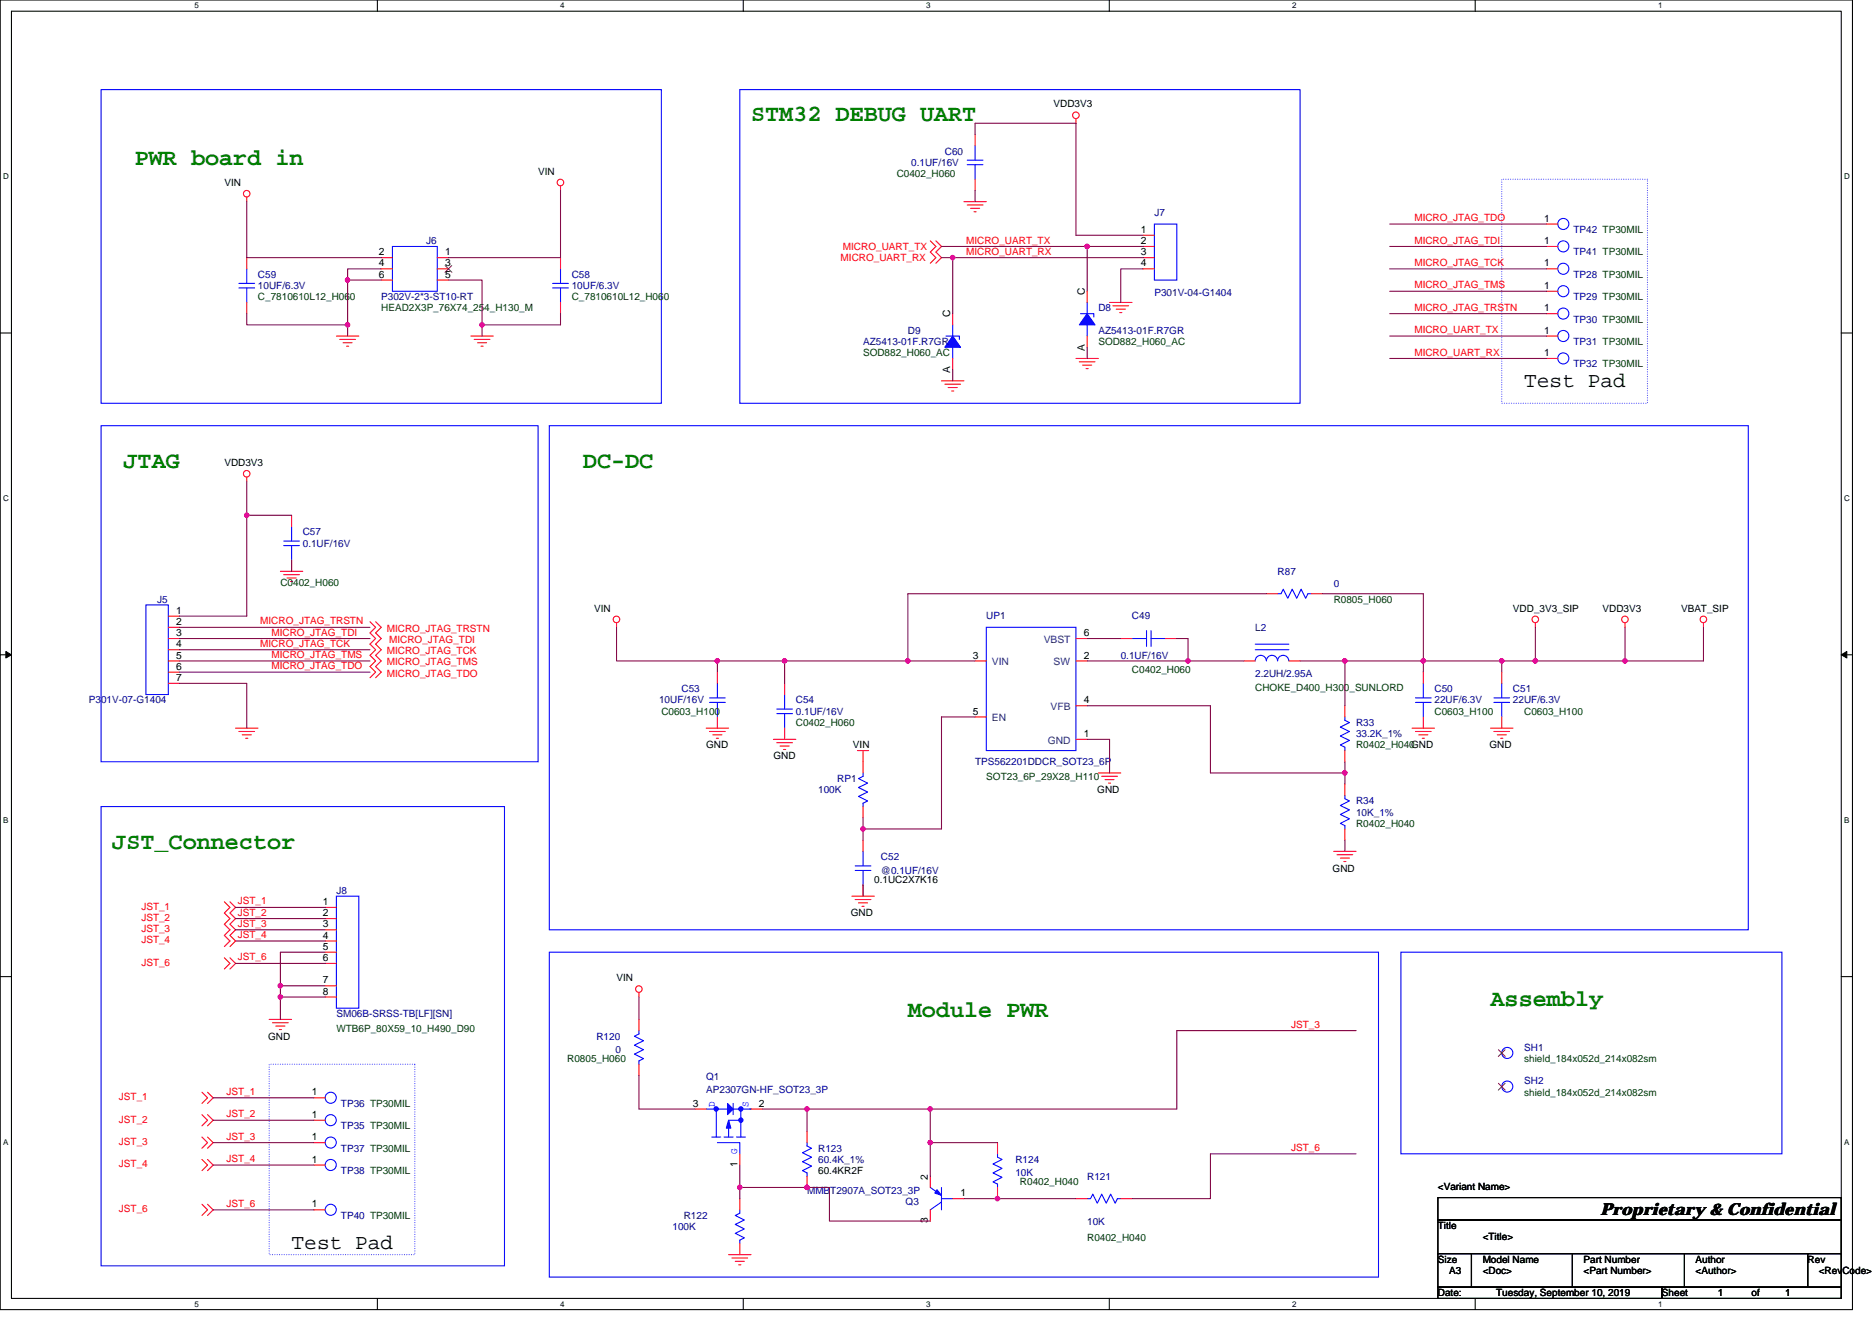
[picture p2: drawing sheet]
<svg xmlns="http://www.w3.org/2000/svg" width="297mm" height="210mm" viewBox="0 0 297 210" stroke-linecap="round" stroke-linejoin="round" font-family="sans-serif">
<path d="M0 0h293.9v207.9h-293.9zM1.8 1.8h290.4v204.3h-290.4z" fill="none" stroke="#000" stroke-width=".17"/>
<g fill="#fff">
<path d="M30.8 .2h.7v1.4h-.7z"/>
<path d="M30.8 206.3h.7v1.4h-.7z"/>
</g>
<path d="M59.9 0v1.8M59.9 206.1v1.8" fill="none" stroke="#000" stroke-width=".17"/>
<g fill="#fff">
<path d="M88.9 .2h.7v1.4h-.7z"/>
<path d="M88.9 206.3h.7v1.4h-.7z"/>
</g>
<path d="M117.9 0v1.8M117.9 206.1v1.8" fill="none" stroke="#000" stroke-width=".17"/>
<g fill="#fff">
<path d="M147 .2h.7v1.4h-.7z"/>
<path d="M147 206.3h.7v1.4h-.7z"/>
</g>
<path d="M176 0v1.8M176 206.1v1.8" fill="none" stroke="#000" stroke-width=".17"/>
<g fill="#fff">
<path d="M205 .2h.7v1.4h-.7z"/>
<path d="M205 206.3h.7v1.4h-.7z"/>
</g>
<path d="M234.1 0v1.8M234.1 206.1v1.8" fill="none" stroke="#000" stroke-width=".17"/>
<g fill="#fff">
<path d="M263.1 .2h.7v1.4h-.7z"/>
<path d="M263.1 206.3h.7v1.4h-.7z"/>
<path d="M.5 27.3h.9v1.4h-.9z"/>
<path d="M292.6 27.3h.9v1.4h-.9z"/>
<path d="M.5 78.4h.9v1.4h-.9z"/>
<path d="M292.6 78.4h.9v1.4h-.9z"/>
</g>
<path d="M0 52.9h1.8M292.2 52.9h1.7" fill="none" stroke="#000" stroke-width=".17"/>
<g fill="#fff">
<path d="M.5 129.5h.8v1.4h-.8z"/>
<path d="M292.6 129.5h.9v1.4h-.9z"/>
</g>
<path d="M0 103.9h1.8M292.2 103.9h1.7" fill="none" stroke="#000" stroke-width=".17"/>
<path d="M.9 103.4l.9 .5-.9 .5zM292.2 103.9l.8-.5v1z" fill="#000" stroke="#000" stroke-width=".16"/>
<g fill="#fff">
<path d="M.5 180.5h.8v1.4h-.8z"/>
<path d="M292.6 180.5h.9v1.4h-.9z"/>
</g>
<path d="M0 155h1.8M292.2 155h1.7M228.2 190.1h64v3.5h-64zM228.2 193.6h64v5.4h-64zM228.2 199h5.3v5.3h-5.3zM233.5 199h53.3v5.3h-53.3zM249.5 199v5.3M267.3 199v5.3M286.8 199h5.4v5.3h-5.4zM228.2 204.3h35.5v1.8h-35.5zM263.7 204.3h28.5v1.8h-28.5z" fill="none" stroke="#000" stroke-width=".17"/>
<g fill="none" stroke="#00f" stroke-width=".17">
<path d="M16 14.2h88.9v49.8h-88.9zM117.4 14.2h88.9v49.8h-88.9zM62.3 39.1h7.1v7.1h-7.1zM153.5 26.1h2.5M153.5 25.4h2.5M154.7 23.1v2.3M154.7 26.1v2.3M183.2 35.6h3.5v8.8h-3.5zM37.9 45.7h2.5M37.9 45h2.5M39.2 42.7v2.3M39.2 45.7v2.3"/>
<path d="M87.7 45.7h2.5M87.7 45h2.5M88.9 42.7v2.3M88.9 45.7v2.3M150.1 53.3h2.1v.6M151.2 55.1v1.8M151.2 51.6v1.7M171.4 49.8h2.2v.5M172.5 51.6v1.7M172.5 48v1.8M16 67.6h69.4v53.3h-69.4zM87.2 67.6h190.2v80h-190.2z"/>
<path d="M23.2 96h3.5v14.2h-3.5zM45 86.6h2.5M45 85.9h2.5M46.3 83.6v2.3M46.3 86.6v2.3M156.5 99.6h14.2v19.5h-14.2zM202.7 94.2h.6l.3-.7 .7 1.5 .7-1.5 .8 1.5 .7-1.5 .7 1.5 .3-.8h.6M112.6 111.5h2.5M112.6 110.8h2.5M113.8 108.5v2.3M113.8 111.5v2.3M123.3 113.3h2.4"/>
<path d="M123.3 112.5h2.4M124.5 110.2v2.3M124.5 113.3v2.3M179.6 101.3h2.3M181.9 100.1v2.5M182.6 100.1v2.5M182.6 101.3h2.4M199.2 102.2h5.3M199.2 103.1h5.3M200.9 104.9a.88 .88 0 0 0-.8-.9 .88 .88 0 0 0-.9 .9M202.7 104.9a.88 .88 0 0 0-.9-.9 .88 .88 0 0 0-.8 .9M204.5 104.9a.88 .88 0 0 0-.9-.9 .88 .88 0 0 0-.9 .9"/>
<path d="M213.4 113.8v.5l.7 .4-1.4 .7 1.4 .7-1.4 .7 1.4 .7-1.4 .7 .7 .4v.5M224.6 111.5h2.5M224.6 110.8h2.5M225.8 108.5v2.3M225.8 111.5v2.3M237 111.5h2.5M237 110.8h2.5M238.3 108.5v2.3M238.3 111.5v2.3M16 128h64v72.9h-64zM135.7 137.4h2.5M135.7 138.2h2.5"/>
<path d="M136.9 138.2v2.3M136.9 135.1v2.3M136.9 122.7v.5l-.7 .4 1.5 .7-1.5 .7 1.5 .7-1.5 .7 1.5 .7-.8 .4v.5M213.4 126.2v.6l.7 .3-1.4 .7 1.4 .7-1.4 .8 1.4 .7-1.4 .7 .7 .3v.6M53.4 142.2h3.5v17.8h-3.5zM87.2 151.1h131.5v51.6h-131.5zM222.3 151.1h60.4v32h-60.4zM101.4 163.6v.5l-.7 .4 1.4 .7-1.4 .7 1.4 .7-1.4 .7 1.4 .7-.7 .4v.5M112.1 176h1.6M115.4 176h-1.7v4.5M115.6 176h2v4.5M116.3 175.1v1.8"/>
<path d="M117.6 177.8h-2v2.7M119 176h.2h-1.6M112.9 180.5h1.5M113.8 181.4h3.6v1.7M114.9 180.5h1.4M116.9 180.5h1.4M117.4 192v.6l-.7 .3 1.4 .7-1.4 .7 1.4 .8-1.4 .6 1.4 .8-.7 .3v.6M128.1 181.4v.5l.7 .3-1.5 .8 1.5 .7-1.5 .7 1.5 .7-1.5 .7 .8 .4v.5M147.6 188.5l1.8 1.2M149.4 190.8l-1.8 1.2M149.4 188.5v3.5M149.4 190.2h1.8"/>
<path d="M158.3 183.1v.6l.7 .3-1.4 .7 1.4 .7-1.4 .8 1.4 .7-1.4 .7 .7 .3v.6M172.5 190.2h.5l.4-.7 .7 1.5 .7-1.5 .7 1.5 .7-1.5 .8 1.5 .3-.8h.5"/>
<circle cx="248.1" cy="39.1" r=".88"/>
<circle cx="248.1" cy="35.5" r=".88"/>
<circle cx="248.1" cy="53.3" r=".88"/>
<circle cx="248.1" cy="42.7" r=".88"/>
<circle cx="248.1" cy="56.9" r=".88"/>
<circle cx="248.1" cy="49.8" r=".88"/>
<circle cx="248.1" cy="46.2" r=".88"/>
<circle cx="52.5" cy="174.2" r=".88"/>
<circle cx="52.5" cy="177.8" r=".88"/>
<circle cx="239.2" cy="172.5" r=".88"/>
<circle cx="239.2" cy="167.1" r=".88"/>
<circle cx="52.5" cy="184.9" r=".88"/>
<circle cx="52.5" cy="192" r=".88"/>
<circle cx="52.5" cy="181.3" r=".88"/>
</g>
<path d="M238.3 28.4h23.1v35.6h-23.1zM42.7 168.9h23.1v30.2h-23.1z" fill="none" stroke="#8000ff" stroke-width=".17" stroke-dasharray="0 .3"/>
<g fill="none" stroke="#f00" stroke-width=".17">
<path d="M170.7 18.8v.8M39.2 31.3v.7M88.9 29.5v.7M147.6 38.2l.9 .9-.9 .9 .9 .9-.9 .9M148.5 38.2l.9 .9-.9 .9 .9 .9-.9 .9M152.9 32h3.6M153.5 32.5h2.5M154 33.1h1.4M154.6 33.6h.3M154.7 21.3v1.8M154.7 28.4v1.8M181.4 37.3h1.8"/>
<path d="M181.4 39.1h1.8M245.4 35.6h1.8M245.4 39.1h1.8M39.2 40.9v1.8M39.2 48v1.8M53.4 53.3h3.5M53.9 53.9h2.5M54.4 54.4h1.5M55 54.9h.3M60.5 40.9h1.8M60.5 42.7h1.8M60.5 44.4h1.8"/>
<path d="M69.4 40.9h1.8M69.4 42.7h1.8M69.4 44.4h1.8M74.7 53.3h3.6M75.2 53.9h2.5M75.8 54.4h1.4M76.3 54.9h.4M88.9 40.9v1.8M88.9 48v1.8M151.2 56.9v1.8M151.2 49.8v1.8M170.7 56.9h3.6"/>
<path d="M171.3 57.4h2.5M171.8 58h1.4M172.3 58.5h.4M172.5 53.3v1.8M172.5 46.2v1.8M176.1 48h3.5M176.6 48.5h2.5M177.1 49.1h1.5M177.7 49.6h.3M181.4 40.9h1.8M181.4 42.7h1.8M245.4 56.9h1.8"/>
<path d="M245.4 46.2h1.8M245.4 42.7h1.8M245.4 49.8h1.8M245.4 53.3h1.8M39.2 75.7v.8M149.4 60.5h3.5M149.9 61h2.5M150.4 61.5h1.5M151 62.1h.3M26.7 97.8h1.8M26.7 99.6h1.8M44.5 90.7h3.5"/>
<path d="M45 91.2h2.5M45.5 91.7h1.5M46.1 92.3h.3M46.3 81.8v1.8M46.3 88.9v1.8M58.7 98.7l.9 .9-.9 .9 .9 .8-.9 .9 .9 .9-.9 .9 .9 .9-.9 .9 .9 .9-.9 .9M59.6 98.7l.9 .9-.9 .9 .9 .8-.9 .9 .9 .9-.9 .9 .9 .9-.9 .9 .9 .9-.9 .9M97.8 98.8v.8M201 94.2h1.7M208.1 94.2h1.7M243.6 98.8v.8M257.8 98.8v.8"/>
<path d="M270.3 98.8v.8M26.7 101.3h1.8M26.7 103.1h1.8M26.7 104.9h1.8M26.7 106.7h1.8M26.7 108.5h1.8M37.4 115.6h3.5M37.9 116.1h2.5M38.4 116.6h1.5M39 117.2h.3M112.1 115.6h3.5M112.6 116.1h2.5"/>
<path d="M113.1 116.6h1.5M113.7 117.2h.3M113.8 106.7v1.8M113.8 113.8v1.8M122.7 117.3h3.6M123.3 117.9h2.4M123.8 118.4h1.4M124.3 119h.4M124.5 108.5v1.7M124.5 115.6v1.7M136.1 119.1h1.7M136.9 119.1v3.6"/>
<path d="M154.7 104.9h1.8M154.7 113.8h1.8M170.7 117.3h1.8M170.7 104.9h1.8M170.7 112h1.8M170.7 101.3h1.8M177.8 101.3h1.8M185 101.3h1.7M197.4 104.9h1.8M204.5 104.9h1.8M213.4 112v1.8M213.4 119.1v1.8"/>
<path d="M224.1 115.6h3.5M224.6 116.1h2.5M225.1 116.6h1.5M225.7 117.2h.3M225.8 106.7v1.8M225.8 113.8v1.8M236.5 115.6h3.6M237 116.1h2.5M237.6 116.6h1.4M238.1 117.2h.4M238.3 106.7v1.8M238.3 113.8v1.8"/>
<path d="M136.9 133.4v1.7M136.9 128v1.8M174.3 122.7h3.5M174.8 123.2h2.5M175.3 123.7h1.5M175.9 124.3h.3M211.6 135.1h3.6M212.2 135.7h2.4M212.7 136.2h1.4M213.2 136.7h.4M213.4 124.5v1.7M213.4 131.6v1.7"/>
<path d="M35.6 143.1l.9 .9-.9 .9 .9 .9-.9 .9 .9 .9-.9 .9 .9 .9-.9 .8M35.6 152l.9 .9-.9 .9M36.5 143.1l.9 .9-.9 .9 .9 .9-.9 .9 .9 .9-.9 .9 .9 .9-.9 .8M36.5 152l.9 .9-.9 .9M51.6 144h1.8M51.6 145.8h1.8M51.6 147.6h1.8M51.6 149.4h1.8M51.6 151.1h1.8M51.6 152.9h1.8M51.6 156.5h1.8M51.6 158.2h1.8"/>
<path d="M101.4 157.5v.7M135.2 142.2h3.5M135.7 142.8h2.5M136.2 143.3h1.5M136.8 143.8h.3M136.9 140.5v1.7M32 173.4l.9 .8-.9 .9M32 176.9l.9 .9-.9 .9M32.9 173.4l.9 .8-.9 .9M32.9 176.9l.9 .9-.9 .9M42.7 161.8h3.6M43.2 162.3h2.5"/>
<path d="M43.8 162.9h1.4M44.3 163.4h.4M49.8 177.8h1.8M49.8 174.2h1.8M101.4 168.9v1.8M101.4 161.8v1.8M110.3 176h1.8M119.2 176h1.7M128.1 179.6v1.8M238.3 172.5h.1M238.3 167.1h.1M32 180.5l.9 .9-.9 .8"/>
<path d="M32 184l.9 .9-.9 .9M32 191.1l.9 .9-.9 .9M32.9 180.5l.9 .9-.9 .8M32.9 184l.9 .9-.9 .9M32.9 191.1l.9 .9-.9 .9M49.8 181.4h1.8M49.8 184.9h1.8M49.8 192h1.8M115.6 199.1h3.6M116.1 199.7h2.5M117.4 183.1v1.8M117.4 190.2v1.8"/>
<path d="M117.4 197.4v1.7M128.1 186.7v1.8M147.6 192v1.8M147.6 186.7v1.8M151.2 190.2h1.7M158.3 188.5v1.7M158.3 181.4v1.7M170.7 190.2h1.8M177.8 190.2h1.8M116.7 200.2h1.4M117.2 200.7h.4"/>
<circle cx="170.7" cy="18.3" r=".52"/>
<circle cx="39.1" cy="30.7" r=".52"/>
<circle cx="88.9" cy="29" r=".52"/>
<circle cx="39.1" cy="75.2" r=".52"/>
<circle cx="97.8" cy="98.3" r=".52"/>
<circle cx="243.6" cy="98.3" r=".52"/>
<circle cx="257.8" cy="98.3" r=".52"/>
<circle cx="270.3" cy="98.3" r=".52"/>
<circle cx="101.4" cy="157" r=".52"/>
</g>
<g fill="#00f" stroke="#00f" stroke-width=".17">
<path d="M115.6 177.8l.4 1.2h-.8z" fill-rule="evenodd"/>
<path d="M115.4 175.1l.9 .9-.9 .9z" fill-rule="evenodd"/>
<path d="M172.5 49.8l1.3 1.8h-2.5z" fill-rule="evenodd"/>
<path d="M148.7 188.8l.7 .9-1.1-.3z" fill-rule="evenodd"/>
<path d="M151.2 53.3l1.2 1.8h-2.5z" fill-rule="evenodd"/>
<circle cx="113.6" cy="176" r=".34"/>
<circle cx="117.6" cy="176" r=".34"/>
<circle cx="117.6" cy="177.8" r=".34"/>
</g>
<path d="M70.6 42.1l1.1 1.1M71.7 42.1l-1.1 1.1M237.8 171.9l1 1.1M237.8 166.6l1 1.1M238.8 171.9l-1.1 1.1M238.8 166.6l-1.1 1.1" fill="none" stroke="#804000" stroke-width=".16"/>
<g fill="none" stroke="#800040" stroke-width=".17">
<path d="M39.2 32v8.9h21.3M88.9 30.2v10.7h-17.7M149.4 39.1h23.1M154.7 21.3v-1.7h16v17.7h10.7M154.7 30.2v1.8M172.5 39.1v7.1M172.5 39.1h8.9M220.5 39.1h24.9M220.5 35.6h24.9M39.2 49.8v1.8h16M55.2 44.4h5.3M55.2 44.4v7.2"/>
<path d="M55.2 51.6v1.7M60.5 42.7h-5.3v1.7M71.2 44.4h5.3v7.2M76.5 51.6v1.7M88.9 49.8v1.8h-12.4M149.4 40.9h1.8M151.2 40.9v8.9M151.2 58.7v1.8M151.2 40.9h30.2M172.5 55.1v1.8M181.4 42.7h-3.6v5.3M220.5 42.7h24.9"/>
<path d="M220.5 46.2h24.9M220.5 49.8h24.9M220.5 53.3h24.9M220.5 56.9h24.9M39.2 76.5v5.3M28.5 99.6h30.2M39.2 81.8v16h-10.7M39.2 81.8h7.1M46.3 88.9v1.8M97.8 99.6v5.3h16M201 94.2h-56.9v10.7M209.8 94.2h16v10.7"/>
<path d="M243.6 99.6v5.3M257.8 99.6v5.3M270.3 99.6v5.3h-12.5M28.5 108.5h10.7v7.1M28.5 104.9h30.2M28.5 103.1h30.2M28.5 106.7h30.2M28.5 101.3h30.2M113.8 104.9h10.7M113.8 104.9v1.8M124.5 104.9v3.6M124.5 104.9h19.6"/>
<path d="M144.1 104.9h10.6M154.7 113.8h-5.3v17.8h-12.5M172.5 112h19.6v10.7h21.3M172.5 101.3h5.3M172.5 104.9h16M172.5 117.3h3.6v5.4M186.7 101.3h1.8v3.6M188.5 104.9h8.9M206.3 104.9h7.1M213.4 104.9h12.4M213.4 104.9v7.1M225.8 104.9h12.5"/>
<path d="M225.8 104.9v1.8M238.3 104.9v1.8M238.3 104.9h5.3M243.6 104.9h14.2M136.9 129.8v1.8M136.9 131.6v1.7M213.4 120.9v1.8M213.4 133.3v1.8M213.4 122.7v1.8M37.4 144h14.2M37.4 145.8h14.2M37.4 147.6h14.2"/>
<path d="M37.4 149.4h14.2M37.4 152.9h14.2M44.5 158.2v3.6M44.5 158.2h7.1M51.6 156.5h-7.1v1.7M51.6 151.1h-7.1v5.4M101.4 158.2v3.6M136.9 140.5v1.7M33.8 174.2h16M33.8 177.8h16M101.4 170.7v5.3h8.9M120.9 176h7.2"/>
<path d="M147.6 176h-19.5v3.6M147.6 176v5.4h10.7M215.2 163.6h-28.5v12.4h-39.1M33.8 181.4h16M33.8 184.9h16M33.8 192h16M117.4 184.9v3.6M117.4 188.5h14.2v5.3h16M117.4 188.5v1.7M147.6 181.4v5.3M152.9 190.2h17.8M215.2 183.1h-23.1v7.1h-12.5"/>
</g>
<g fill="#f0f" stroke="#f0f" stroke-width=".17">
<circle cx="55.1" cy="44.4" r=".35"/>
<circle cx="55.1" cy="51.5" r=".35"/>
<circle cx="76.5" cy="51.5" r=".35"/>
<circle cx="39.1" cy="81.8" r=".35"/>
<circle cx="172.5" cy="39.1" r=".35"/>
<circle cx="151.2" cy="40.9" r=".35"/>
<circle cx="144" cy="104.9" r=".35"/>
<circle cx="238.3" cy="104.9" r=".35"/>
<circle cx="257.8" cy="104.9" r=".35"/>
<circle cx="188.5" cy="104.9" r=".35"/>
<circle cx="213.4" cy="104.9" r=".35"/>
<circle cx="213.4" cy="122.7" r=".35"/>
<circle cx="225.8" cy="104.9" r=".35"/>
<circle cx="243.6" cy="104.9" r=".35"/>
<circle cx="124.5" cy="104.9" r=".35"/>
<circle cx="136.9" cy="131.6" r=".35"/>
<circle cx="113.8" cy="104.9" r=".35"/>
<circle cx="44.5" cy="156.5" r=".35"/>
<circle cx="44.5" cy="158.2" r=".35"/>
<circle cx="147.6" cy="176" r=".35"/>
<circle cx="128" cy="176" r=".35"/>
<circle cx="117.4" cy="188.5" r=".35"/>
<circle cx="128" cy="188.5" r=".35"/>
<circle cx="147.6" cy="181.3" r=".35"/>
<circle cx="158.3" cy="190.2" r=".35"/>
</g>
<g font-size="3.7" fill="#008000">
<text x="119.2" y="19.1">STM32 DEBUG UART</text>
<text x="21.4" y="26.2">PWR board in</text>
<text x="19.6" y="74.3">JTAG</text>
<text x="92.5" y="74.3">DC-DC</text>
<text x="17.8" y="134.7">JST_Connector</text>
<text x="144.1" y="161.4">Module PWR</text>
<text x="236.5" y="159.6">Assembly</text>
</g>
<g font-size="3.4">
<text x="241.8" y="61.4">Test Pad</text>
<text x="46.3" y="198.3">Test Pad</text>
</g>
<text font-size="2.6" x="253.9" y="192.8">Proprietary &amp; Confidential</text>
<g font-size="1.6">
<text x="167.2" y="17.1">VDD3V3</text>
<text x="35.6" y="29.5">VIN</text>
<text x="85.4" y="27.7">VIN</text>
<text x="245" y="35.2">1</text>
<text x="60.1" y="40.5">2</text>
<text x="70.6" y="40.5">1</text>
<text x="181" y="37">1</text>
<text x="181" y="38.7">2</text>
<text x="181" y="40.5">3</text>
<text x="245" y="38.7">1</text>
<text x="60.1" y="42.3">4</text>
<text x="60.1" y="44.1">6</text>
<text x="70.6" y="42.3">3</text>
<text x="70.6" y="44.1">5</text>
<text x="172.1" y="46.8" transform="rotate(-90 172.1 46.8)">C</text>
<text x="181" y="42.3">4</text>
<text x="245" y="45.8">1</text>
<text x="245" y="42.3">1</text>
<text x="150.8" y="50.3" transform="rotate(-90 150.8 50.3)">C</text>
<text x="245" y="49.4">1</text>
<text x="245" y="53">1</text>
<text x="150.8" y="59.2" transform="rotate(-90 150.8 59.2)">A</text>
<text x="172.1" y="55.7" transform="rotate(-90 172.1 55.7)">A</text>
<text x="245" y="56.5">1</text>
<text x="35.6" y="74">VDD3V3</text>
<text x="28" y="97.4">1</text>
<text x="28" y="99.2">2</text>
<text x="28" y="101">3</text>
<text x="94.3" y="97.1">VIN</text>
<text x="172" y="101">6</text>
<text x="240.1" y="97.1">VDD_3V3_SIP</text>
<text x="254.3" y="97.1">VDD3V3</text>
<text x="266.7" y="97.1">VBAT_SIP</text>
<text x="28" y="102.7">4</text>
<text x="28" y="104.5">5</text>
<text x="28" y="106.3">6</text>
<text x="154.4" y="104.5">3</text>
<text x="172" y="104.5">2</text>
<text x="28" y="108.1">7</text>
<text x="154.4" y="113.4">5</text>
<text x="172" y="111.6">4</text>
<text x="112.1" y="118.8">GND</text>
<text x="135.3" y="118.8">VIN</text>
<text x="172" y="117">1</text>
<text x="236.3" y="118.8">GND</text>
<text x="122.7" y="120.5">GND</text>
<text x="174.1" y="125.9">GND</text>
<text x="51.2" y="143.6">1</text>
<text x="138.7" y="140.1">0.1UC2X7K16</text>
<text x="211.5" y="138.3">GND</text>
<text x="51.2" y="145.4">2</text>
<text x="51.2" y="147.2">3</text>
<text x="51.2" y="149">4</text>
<text x="135" y="145.4">GND</text>
<text x="51.2" y="150.7">5</text>
<text x="51.2" y="152.5">6</text>
<text x="97.8" y="155.7">VIN</text>
<text x="51.2" y="156.1">7</text>
<text x="51.2" y="157.9">8</text>
<text x="42.5" y="165">GND</text>
<text x="49.5" y="173.9">1</text>
<text x="49.5" y="177.4">1</text>
<text x="109.9" y="175.6">3</text>
<text x="120.4" y="175.6">2</text>
<text x="49.5" y="181">1</text>
<text x="49.5" y="184.5">1</text>
<text x="117" y="185.3" transform="rotate(-90 117 185.3)">1</text>
<text x="49.5" y="191.6">1</text>
<text x="129.8" y="186.3">60.4KR2F</text>
<text x="147.2" y="187.2" transform="rotate(-90 147.2 187.2)">2</text>
<text x="152.4" y="189.9">1</text>
<text x="228.2" y="188.8">&lt;Variant Name&gt;</text>
<text x="147.2" y="194.2" transform="rotate(-90 147.2 194.2)">3</text>
<text x="228.2" y="195.1">Title</text>
<text x="235.3" y="196.8">&lt;Title&gt;</text>
<text x="228.2" y="200.4">Size</text>
<text x="229.9" y="202.2">A3</text>
<text x="235.3" y="200.4">Model Name</text>
<text x="235.3" y="202.2">&lt;Doc&gt;</text>
<text x="251.3" y="200.4">Part Number</text>
<text x="251.3" y="202.2">&lt;Part Number&gt;</text>
<text x="269" y="200.4">Author</text>
<text x="269" y="202.2">&lt;Author&gt;</text>
<text x="286.8" y="200.4">Rev</text>
<text x="288.6" y="202.2">&lt;RevCode&gt;</text>
<text x="228.2" y="205.7">Date:</text>
<text x="237.4" y="205.7">Tuesday, September 10, 2019</text>
<text x="263.7" y="205.7">Sheet</text>
<text x="272.6" y="205.7">1</text>
<text x="277.9" y="205.7">of</text>
<text x="283.3" y="205.7">1</text>
</g>
<g font-size="1.6" fill="#004000">
<text x="142.3" y="28.1">C0402_H060</text>
<text x="40.9" y="47.6">C_7810610L12_H060</text>
<text x="90.7" y="47.6">C_7810610L12_H060</text>
<text x="60.5" y="49.4">HEAD2X3P_76X74_254_H130_M</text>
<text x="136.9" y="56.5">SOD882_H060_AC</text>
<text x="174.3" y="54.8">SOD882_H060_AC</text>
<text x="44.5" y="93">C0402_H060</text>
<text x="211.6" y="95.7">R0805_H060</text>
<text x="179.6" y="106.8">C0402_H060</text>
<text x="104.9" y="113.4">C0603_H100</text>
<text x="199.2" y="109.7">CHOKE_D400_H300_SUNLORD</text>
<text x="227.6" y="113.4">C0603_H100</text>
<text x="241.8" y="113.4">C0603_H100</text>
<text x="126.3" y="115.2">C0402_H060</text>
<text x="215.2" y="118.8">R0402_H040GND</text>
<text x="156.5" y="123.7">SOT23_6P_29X28_H110</text>
<text x="215.2" y="131.2">R0402_H040</text>
<text x="53.4" y="163.7">WTB6P_80X59_10_H490_D90</text>
<text x="90" y="168.6">R0805_H060</text>
<text x="241.8" y="173.9">shield_184x052d_214x082sm</text>
<text x="241.8" y="168.6">shield_184x052d_214x082sm</text>
<text x="161.8" y="188.1">R0402_H040</text>
<text x="172.5" y="197">R0402_H040</text>
</g>
<g font-size="1.6" fill="#000080">
<text x="144.6" y="26.3">0.1UF/16V</text>
<text x="149.9" y="24.5">C60</text>
<text x="183.2" y="34.3">J7</text>
<text x="67.6" y="38.8">J6</text>
<text x="249.7" y="37">TP42 TP30MIL</text>
<text x="249.7" y="40.5">TP41 TP30MIL</text>
<text x="40.9" y="44.1">C59</text>
<text x="40.9" y="45.9">10UF/6.3V</text>
<text x="60.5" y="47.6">P302V-2*3-ST10-RT</text>
<text x="90.7" y="44.1">C58</text>
<text x="90.7" y="45.9">10UF/6.3V</text>
<text x="183.2" y="46.9">P301V-04-G1404</text>
<text x="249.7" y="47.6">TP29 TP30MIL</text>
<text x="249.7" y="44.1">TP28 TP30MIL</text>
<text x="144.1" y="53">D9</text>
<text x="174.3" y="49.4">D8</text>
<text x="174.3" y="53">AZ5413-01F.R7GR</text>
<text x="249.7" y="51.2">TP30 TP30MIL</text>
<text x="136.9" y="54.8">AZ5413-01F.R7GR</text>
<text x="249.7" y="58.3">TP32 TP30MIL</text>
<text x="249.7" y="54.8">TP31 TP30MIL</text>
<text x="48" y="85">C57</text>
<text x="48" y="86.8">0.1UF/16V</text>
<text x="24.9" y="95.7">J5</text>
<text x="202.7" y="91.2">R87</text>
<text x="211.6" y="93.2">0</text>
<text x="156.5" y="98.3">UP1</text>
<text x="179.6" y="98.3">C49</text>
<text x="199.2" y="100.1">L2</text>
<text x="177.8" y="104.5">0.1UF/16V</text>
<text x="199.2" y="107.4">2.2UH/2.95A</text>
<text x="14.1" y="111.7">P301V-07-G1404</text>
<text x="104.6" y="111.7">10UF/16V</text>
<text x="108.1" y="109.9">C53</text>
<text x="126.3" y="111.7">C54</text>
<text x="126.3" y="113.4">0.1UF/16V</text>
<text x="227.6" y="109.9">C50</text>
<text x="227.6" y="111.7">22UF/6.3V</text>
<text x="240.1" y="109.9">C51</text>
<text x="240.1" y="111.7">22UF/6.3V</text>
<text x="215.2" y="115.2">R33</text>
<text x="215.2" y="117">33.2K_1%</text>
<text x="129.8" y="125.9">100K</text>
<text x="132.9" y="124.1">RP1</text>
<text x="154.7" y="121.4">TPS562201DDCR_SOT23_6P</text>
<text x="215.2" y="127.7">R34</text>
<text x="215.2" y="129.4">10K_1%</text>
<text x="139.8" y="136.5">C52</text>
<text x="53.4" y="141.9">J8</text>
<text x="139.8" y="138.7">@0.1UF/16V</text>
<text x="53.4" y="161.4">SM06B-SRSS-TB[LF][SN]</text>
<text x="94.6" y="165">R120</text>
<text x="97.7" y="167.1">0</text>
<text x="241.8" y="166.8">SH1</text>
<text x="112.1" y="171.4">Q1</text>
<text x="112.1" y="173.5">AP2307GN-HF_SOT23_3P</text>
<text x="241.8" y="172.1">SH2</text>
<text x="54.1" y="179.2">TP35 TP30MIL</text>
<text x="54.1" y="175.7">TP36 TP30MIL</text>
<text x="54.1" y="182.8">TP37 TP30MIL</text>
<text x="129.8" y="182.8">R123</text>
<text x="129.8" y="184.6">60.4K_1%</text>
<text x="161.1" y="184.6">R124</text>
<text x="54.1" y="186.3">TP38 TP30MIL</text>
<text x="128.1" y="189.5">MMBT2907A_SOT23_3P</text>
<text x="143.7" y="191.3">Q3</text>
<text x="161.1" y="186.7">10K</text>
<text x="172.5" y="187.2">R121</text>
<text x="54.1" y="193.4">TP40 TP30MIL</text>
<text x="106.7" y="195.2">100K</text>
<text x="108.5" y="193.4">R122</text>
<text x="172.5" y="194.5">10K</text>
</g>
<g font-size="1.6" fill="#f00">
<text x="224.4" y="35.1">MICRO_JTAG_TDO</text>
<text x="133.4" y="41.4">MICRO_UART_RX</text>
<text x="133.7" y="39.6">MICRO_UART_TX</text>
<text x="153.3" y="38.7">MICRO_UART_TX</text>
<text x="153.3" y="40.4">MICRO_UART_RX</text>
<text x="224.4" y="38.7">MICRO_JTAG_TDI</text>
<text x="224.4" y="42.2">MICRO_JTAG_TCK</text>
<text x="224.4" y="45.8">MICRO_JTAG_TMS</text>
<text x="224.4" y="49.3">MICRO_JTAG_TRSTN</text>
<text x="224.4" y="52.9">MICRO_UART_TX</text>
<text x="224.4" y="56.4">MICRO_UART_RX</text>
<text x="41.3" y="99.1">MICRO_JTAG_TRSTN</text>
<text x="43.1" y="100.9">MICRO_JTAG_TDI</text>
<text x="61.4" y="100.3">MICRO_JTAG_TRSTN</text>
<text x="41.3" y="102.7">MICRO_JTAG_TCK</text>
<text x="43.1" y="104.4">MICRO_JTAG_TMS</text>
<text x="43.1" y="106.2">MICRO_JTAG_TDO</text>
<text x="61.4" y="103.8">MICRO_JTAG_TCK</text>
<text x="61.4" y="105.6">MICRO_JTAG_TMS</text>
<text x="61.4" y="107.4">MICRO_JTAG_TDO</text>
<text x="61.7" y="102">MICRO_JTAG_TDI</text>
<text x="37.7" y="143.6">JST_1</text>
<text x="22.4" y="144.4">JST_1</text>
<text x="22.4" y="146.2">JST_2</text>
<text x="22.4" y="147.9">JST_3</text>
<text x="22.4" y="149.7">JST_4</text>
<text x="37.7" y="145.3">JST_2</text>
<text x="37.7" y="147.1">JST_3</text>
<text x="37.7" y="148.9">JST_4</text>
<text x="22.4" y="153.3">JST_6</text>
<text x="37.7" y="152.4">JST_6</text>
<text x="204.9" y="163.1">JST_3</text>
<text x="36" y="173.8">JST_1</text>
<text x="18.9" y="174.6">JST_1</text>
<text x="18.9" y="178.2">JST_2</text>
<text x="36" y="177.3">JST_2</text>
<text x="18.9" y="181.7">JST_3</text>
<text x="18.9" y="185.3">JST_4</text>
<text x="36" y="180.9">JST_3</text>
<text x="36" y="184.4">JST_4</text>
<text x="204.9" y="182.7">JST_6</text>
<text x="36" y="191.6">JST_6</text>
<text x="18.9" y="192.4">JST_6</text>
</g>
<g font-size="1.6" fill="#004080">
<text x="157.4" y="105.6">VIN</text>
<text x="165.6" y="102.1">VBST</text>
<text x="167.2" y="105.6">SW</text>
<text x="166.7" y="112.7">VFB</text>
<text x="157.4" y="114.5">EN</text>
<text x="166.3" y="118.1">GND</text>
</g>
<g font-size="1.6" fill="#00f">
<text x="113.4" y="175.7" transform="rotate(-90 113.4 175.7)">D</text>
<text x="118.7" y="175.7" transform="rotate(-90 118.7 175.7)">S</text>
<text x="117" y="183.1" transform="rotate(-90 117 183.1)">G</text>
</g>
<g font-size="1.3">
<text x="30.8" y="1.3">5</text>
<text x="88.9" y="1.3">4</text>
<text x="147" y="1.3">3</text>
<text x="205" y="1.3">2</text>
<text x="263.1" y="1.3">1</text>
<text x=".5" y="28.4">D</text>
<text x="292.6" y="28.4">D</text>
<text x=".5" y="79.5">C</text>
<text x="292.6" y="79.5">C</text>
<text x=".5" y="130.6">B</text>
<text x="292.6" y="130.6">B</text>
<text x=".5" y="181.7">A</text>
<text x="292.6" y="181.7">A</text>
<text x="30.8" y="207.4">5</text>
<text x="88.9" y="207.4">4</text>
<text x="147" y="207.4">3</text>
<text x="205" y="207.4">2</text>
<text x="263.1" y="207.4">1</text>
</g>
</svg>
